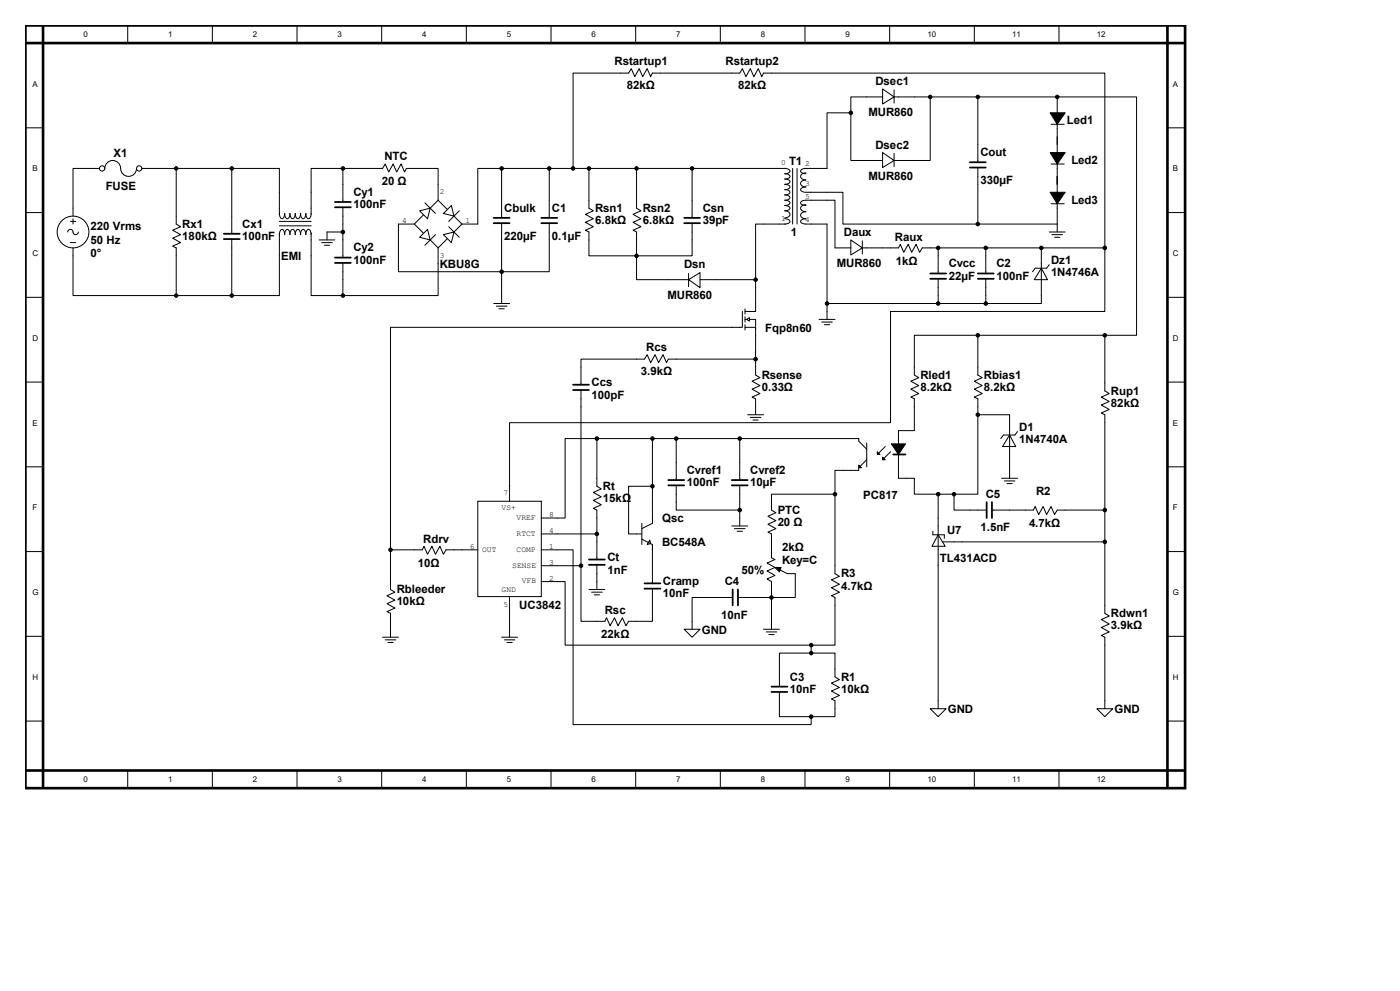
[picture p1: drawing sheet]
<svg xmlns="http://www.w3.org/2000/svg" width="420mm" height="297mm" viewBox="0 0 420 297" stroke-linecap="round" stroke-linejoin="round" font-family="sans-serif">
<path d="M7.6 7.6h347.9v228.6h-347.9zM7.6 12.9h347.4M12.9 7.6v228.1M350.2 7.6v228.1M7.6 230.9h347.4" fill="none" stroke="#000" stroke-width=".79"/>
<g fill="none" stroke="#000" stroke-width=".3">
<path d="M38.3 7.6v5.3M63.7 7.6v5.3M89.1 7.6v5.3M114.5 7.6v5.3M139.9 7.6v5.3M165.3 7.6v5.3M190.7 7.6v5.3M216.1 7.6v5.3M241.5 7.6v5.3M266.9 7.6v5.3M292.3 7.6v5.3M317.7 7.6v5.3"/>
<path d="M7.6 38.3h5.3M350.2 38.3h5.3M7.6 63.7h5.3M21.1 66.4h1.6M21.1 72.7h1.6M21.9 62.4v2.4M21.9 65.6v1.6M21.9 74.3v2.4M23.5 69.5a.85 .85 0 0 1-1 .8 .85 .85 0 0 1-.7-1.1 .79 .79 0 0 0-.8-.4 .79 .79 0 0 0-.7 .7M124.3 67.2l7.1-7.2 7.2 7.2-7.2 7.1zM127.5 60.8l3.1 3.2M130.6 70.3l-3.1 3.2"/>
<path d="M134.6 67.9l3.2 3.2M137.8 63.2l-3.2 3.2M350.2 63.7h5.3M7.6 89.1h5.3M148.1 91h4.8M148.9 91.8h3.2M149.7 92.6h1.6M150.5 88.6v2.4M350.2 89.1h5.3M7.6 114.5h5.3M350.2 114.5h5.3M7.6 139.9h5.3"/>
<path d="M350.2 139.9h5.3M7.6 165.3h5.3M350.2 165.3h5.3M7.6 190.7h5.3M350.2 190.7h5.3M7.6 216.1h5.3M350.2 216.1h5.3M38.3 230.9v5.3M63.7 230.9v5.3M89.1 230.9v5.3M114.5 230.9v5.3M139.9 230.9v5.3"/>
<path d="M165.3 230.9v5.3M190.7 230.9v5.3M216.1 230.9v5.3M241.5 230.9v5.3M266.9 230.9v5.3M292.3 230.9v5.3M317.7 230.9v5.3"/>
<circle cx="21.9" cy="69.5" r="4.8"/>
</g>
<g fill="#fff" stroke="#000" stroke-width=".3">
<path d="M125.9 63.2l3.2-.8-.8 3.2z"/>
<path d="M125.9 71.1l2.4-2.4 .8 3.2z"/>
<path d="M133 70.3l3.2-.8-.8 3.2z" fill-rule="evenodd"/>
<path d="M133 64l2.4-2.4 .8 3.2z" fill-rule="evenodd"/>
</g>
<g fill="none" stroke="#000" stroke-width=".3">
<path d="M131.4 55.2v4.8M229.1 50.5h6.6M235.4 50.5h.5a.8 .8 0 0 1 1.1 .8 .8 .8 0 0 1-1.1 .7l-.5 .1h.5a.8 .8 0 0 1 1.1 .8 .8 .8 0 0 1-1.1 .7l-.5 .1h.5a.8 .8 0 0 1 1.1 .8 .8 .8 0 0 1-1.1 .7h-.5l.5 .1a.8 .8 0 0 1 1.1 .7 .8 .8 0 0 1-1.1 .8h-.5l.5 .1a.8 .8 0 0 1 1.1 .7 .8 .8 0 0 1-1.1 .8h-.5l.5 .1a.8 .8 0 0 1 1.1 .7 .8 .8 0 0 1-1.1 .8h-.5h.5a.8 .8 0 0 1 1.1 .8 .8 .8 0 0 1-1.1 .8h-.5h.5a.8 .8 0 0 1 1.1 .8 .8 .8 0 0 1-1.1 .7l-.5 .1h.5a1.01 1.01 0 0 1 1.1 1 1.01 1.01 0 0 1-1.1 1l-.5 .1M237.8 50.5v16.7M239.1 50.5v16.7M241.2 50.5h6.9M241.8 50.5h-.5a.8 .8 0 0 0-1.1 .8 .8 .8 0 0 0 1.1 .7l.5 .1M241.8 51.8l-.5 .1a1.01 1.01 0 0 0-1.1 1 1.01 1.01 0 0 0 1.1 1h.5l-.5 .1a1.01 1.01 0 0 0-1.1 1 1.01 1.01 0 0 0 1.1 1h.5l-.5 .1a.8 .8 0 0 0-1.1 .7 .8 .8 0 0 0 1.1 .8h6.8M119.5 67.2h4.8M131.4 74.3v4.8M138.6 67.2h4.7M150.5 60v5.3"/>
<path d="M150.5 66.9v5M176.7 60v2.4l1.3 .8-2.4 1 2.4 1.4-2.4 1 2.4 1.3-2.4 1.1 1.1 .5v2.4M207.6 60v5.3M207.6 66.9v5M229.1 67.2h6.6M235.4 65.6h.5a.8 .8 0 0 1 1.1 .8 .8 .8 0 0 1-1.1 .7l-.5 .1M241.8 61.3l-.5 .1a1.01 1.01 0 0 0-1.1 1 1.01 1.01 0 0 0 1.1 1h.5l-.5 .1a1.01 1.01 0 0 0-1.1 1 1.01 1.01 0 0 0 1.1 1l.5 .1h-.5a.8 .8 0 0 0-1.1 .8 .8 .8 0 0 0 1.1 .7l6.8 .1M248.1 60h-6.8a.8 .8 0 0 0-1.1 .8 .8 .8 0 0 0 1.1 .8h.5M206.6 82v3.9M206.6 83.8h3.4"/>
</g>
<path d="M148.1 65.3h4.8M148.1 66.9h4.8M205.2 65.3h4.8M205.2 66.9h4.8" fill="none" stroke="#000" stroke-width=".53"/>
<path d="M206.6 83.8l3.4-2.1v4.5z" fill="#fff" stroke="#000" stroke-width=".3"/>
<path d="M264.8 48.1h3.4M268.2 46v4M200.5 83.8h6.3M210 83.8h4.8" fill="none" stroke="#000" stroke-width=".3"/>
<path d="M264.8 45.7l3.4 2.4-3.4 2.1z" fill="#fff" stroke="#000" stroke-width=".3"/>
<path d="M260 48.1h4.8M267.9 48.1h6.4M293.3 43.3v5.3M293.3 50.2v5M255.2 74.3h3.5M258.7 72.2v3.9" fill="none" stroke="#000" stroke-width=".3"/>
<path d="M291 48.6h4.7M291 50.2h4.7" fill="none" stroke="#000" stroke-width=".53"/>
<path d="M255.2 71.9l3.5 2.4-3.5 2.1z" fill="#fff" stroke="#000" stroke-width=".3"/>
<path d="M248.1 60h2.4v14.3h4.7M258.4 74.3h11.1l.6-1.1 1 2.4 1.3-2.4 1.1 2.4 1.3-2.4 1.1 2.4 .8-1.3h2.4M281.4 76.7v5.3M222.7 93.3v4.8h-.8M223.5 95.7h3.2v2.9M223.5 98.1h3.2v2.4M226.7 91v2.3h-3.2M245.7 95.7h4.8M246.5 96.5h3.2M247.3 97.3h1.6M248.1 93.3v2.4M281.4 83.6v5" fill="none" stroke="#000" stroke-width=".3"/>
<path d="M279.1 82h4.7M279.1 83.6h4.7" fill="none" stroke="#000" stroke-width=".53"/>
<path d="M224 95.7l.8-.5v1.1z" fill="#fff" stroke="#000" stroke-width=".3"/>
<path d="M219.5 98.1h2.4M223.5 92.6v1.5M223.5 94.9v1.6M223.5 97.3v1.6M226.7 86.2v4.8M226.7 100.5v4.8M274.3 110v2.4l1.3 .8-2.4 1 2.4 1.4-2.4 1 2.4 1.4-2.4 1 1.1 .5v2.4M331.4 114.8v2.4l1.4 .8-2.4 1 2.4 1.3-2.4 1.1 2.4 1.3-2.4 1.1 1 .5v2.4M331.4 181.5v2.3l1.4 .8-2.4 1.1 2.4 1.3-2.4 1.1 2.4 1.3-2.4 1 1 .6v2.4" fill="none" stroke="#000" stroke-width=".3"/>
<path d="M281.4 160.3l2.2 3.4h-4z" fill="#fff" stroke="#000" stroke-width=".3"/>
<g fill="none" stroke="#000" stroke-width=".3">
<path d="M29.8 50.5h-7.9v11.9M41 50.5a2.44 2.44 0 0 1-2.8 2.3 2.44 2.44 0 0 1-2.1-2.9 2.38 2.38 0 0 0-2.6-1.8 2.38 2.38 0 0 0-2.1 2.4M42.5 50.5h3.2M83.8 57.6v6.6M93.3 57.6v6.6M112.4 50.5h2.4l.8-1.3 1 2.3 1.3-2.3 1.1 2.3 1.3-2.3 1.1 2.3 .5-1h9.5v4.7M83.8 64l.1 .5a.8 .8 0 0 0 .7 1.1 .8 .8 0 0 0 .8-1.1v-.5v.5a.8 .8 0 0 0 .8 1.1 .8 .8 0 0 0 .7-1.1l.1-.5v.5a.8 .8 0 0 0 .8 1.1 .8 .8 0 0 0 .7-1.1l.1-.5v.5a.8 .8 0 0 0 .8 1.1 .8 .8 0 0 0 .7-1.1l.1-.5v.5a.8 .8 0 0 0 .8 1.1 .8 .8 0 0 0 .7-1.1v-.5l.1 .5a.8 .8 0 0 0 .7 1.1 .8 .8 0 0 0 .8-1.1v-.5M83.8 70.3l.1-.5a.8 .8 0 0 1 .7-1.1 .8 .8 0 0 1 .8 1.1v.5v-.5a.8 .8 0 0 1 .8-1.1 .8 .8 0 0 1 .7 1.1l.1 .5v-.5a.8 .8 0 0 1 .8-1.1 .8 .8 0 0 1 .7 1.1l.1 .5v-.5a.8 .8 0 0 1 .8-1.1 .8 .8 0 0 1 .7 1.1l.1 .5v-.5a.8 .8 0 0 1 .8-1.1 .8 .8 0 0 1 .7 1.1v.5l.1-.5a.8 .8 0 0 1 .7-1.1 .8 .8 0 0 1 .8 1.1v.5M83.8 66.4h9.5M83.8 67.7h9.5M83.8 70.1v6.6M93.3 69.8v6.9"/>
<path d="M226.7 110v2.4l1.3 .8-2.4 1 2.4 1.4-2.4 1 2.4 1.4-2.4 1 1.1 .5v4.8M224.3 124.3h4.8M225.1 125.1h3.2M225.9 125.9h1.6M252.9 131.4h4.7v.8l2.4 2.4M260 137.8l-2.4 2.4v.8h-4.7M260 132.8v7.1M265.6 133.8l-2.4 2.4M267.2 135.4l-2.4 2.4M274.3 121.9v7.2h-4.8v14.3h4.8M143.3 150.2h19.1v28.6h-19.1zM152.9 145.5v4.7"/>
<path d="M162.4 155.3h7.1v-23.9h9.6v14.3l1.3 .8-2.4 1.1 2.4 1.3-2.4 1.1 2.4 1.3-2.4 1 1.1 .6v14.8M192.5 156.8v6.4M195.7 155.3v1.5l-3.2 1.6M279.9 159.2v1.1h3.4v1M281.4 155.3v14.2M124.3 164.8h2.4l.5-1.1 1.1 2.4 1.3-2.4 1 2.4 1.4-2.4 1 2.4 .8-1.3h9.5M152.9 179.1v11.9M162.4 164.8h9.5v52.4h71.4v-2.4M162.4 160h16.7M162.4 169.5h4.7M162.4 174.3h4.7M176.7 176.7h4.7"/>
<path d="M177.5 177.5h3.1M178.3 178.3h1.5M179.1 169.3v7.4M191 160h1.5M195.7 163.2v1.6M231.4 164.8v2.4l1.1 .5-2.4 1.1 2.4 1.3-2.4 1 2.4 1.4-2.4 1 1.3 .8v2.4M232.5 170.1l3.7 1.8h2.4M282.8 162.4h5.8M150.5 191h4.7M151.3 191.8h3.2M152.1 192.6h1.6M229.1 188.6h4.7"/>
<path d="M229.8 189.4h3.2M230.6 190.2h1.6M231.4 186.2v2.4M233.8 205.8v-10.1h16.7v7.2l1.3 .8-2.4 1 2.4 1.4-2.4 1 2.4 1.3-2.4 1.1 1.1 .5v4.8h-7.2M233.8 207.4v7.4h9.5"/>
<circle cx="30.6" cy="50.5" r=".79"/>
<circle cx="41.7" cy="50.5" r=".79"/>
</g>
<g fill="#000" stroke="#000" stroke-width=".3">
<path d="M232.5 170.1h1.8l-.5 1.3z"/>
<path d="M257.6 139.4l.8 .8h-.8z" fill-rule="evenodd"/>
<path d="M263.2 135.4l.8 .8h-.8z" fill-rule="evenodd"/>
<path d="M264.8 137l.8 .8h-.8z" fill-rule="evenodd"/>
<path d="M267.4 133h4.3l-2.2 3.2z" fill-rule="evenodd"/>
<circle cx="179.1" cy="131.4" r=".53"/>
<circle cx="179.1" cy="160" r=".53"/>
<circle cx="243.3" cy="195.7" r=".53"/>
<circle cx="243.3" cy="214.8" r=".53"/>
</g>
<path d="M267.9 136.2h3.8M176.7 167.7h4.7M176.7 169.3h4.7M231.4 205.8h4.8M231.4 207.4h4.8" fill="none" stroke="#000" stroke-width=".53"/>
<path d="M194.9 161.9l.3 1-1.1 .3z" fill="#fff" stroke="#000" stroke-width=".3"/>
<g fill="none" stroke="#000" stroke-width=".3">
<path d="M264.8 29.1h3.4M268.2 26.9v4M45.7 50.5h23.8M52.9 50.5v16.7l1.3 .7-2.4 1.1 2.4 1.3-2.4 1.1 2.4 1.3-2.4 1.1 1.1 .5v14.3M69.5 50.5h14.3v7.1M69.5 50.5v19.6M102.9 50.5h-9.6v7.1M102.9 50.5v10M102.9 50.5h9.5M150.5 50.5h-7.2v16.7M150.5 50.5h14.3v14.8M150.5 50.5v9.5"/>
<path d="M191 50.5v11.9l1.3 .8-2.4 1 2.4 1.4-2.4 1 2.4 1.3-2.4 1.1 1.1 .5v7.2M207.6 50.5v9.5M229.1 50.5h-52.4v9.5M315.3 49.2h4M317.2 41v14.2M21.9 76.7v11.9h31M69.5 71.6v17M83.8 76.7v11.9h-14.3M93.3 76.7v11.9h9.6M95.7 71.9h4.8M96.5 72.7h3.2M97.3 73.5h1.6"/>
<path d="M102.9 62.1v15.1M102.9 78.8v9.8M102.9 69.5h-4.8v2.4M131.4 79.1v9.5h-28.5M150.5 71.9v16.7M164.8 66.9v14.5h-45.3v-14.2M176.7 71.9v4.8h14.3M191 76.7v7.1h9.5M207.6 71.9v4.8h-16.6M229.1 67.2h-2.4v16.6M52.9 88.6h16.6M214.8 83.8h11.9"/>
<path d="M219.5 98.1h-102.4v66.7M226.7 83.8v2.4M179.1 131.4h16.6M221.9 138.6v5.3M195.7 150.5v4.8M219.5 157.6h4.8M220.3 158.4h3.2M221.1 159.2h1.6M221.9 145.5v5M221.9 155.3v2.3M117.1 164.8v11.9l1.4 .8-2.4 1 2.4 1.4-2.4 1 2.4 1.3-2.4 1.1 1 .5v7.2M117.1 164.8h7.2"/>
<path d="M188.6 160h2.4M192.5 161.6l3.2 1.6v6.3M114.8 191h4.7M115.6 191.8h3.1M116.4 192.6h1.5"/>
</g>
<g fill="#000" stroke="#000" stroke-width=".3">
<path d="M315 45.7h4.5l-2.3 3.5z"/>
<circle cx="52.9" cy="50.5" r=".53"/>
<circle cx="69.5" cy="50.5" r=".53"/>
<circle cx="102.9" cy="50.5" r=".53"/>
<circle cx="150.5" cy="50.5" r=".53"/>
<circle cx="164.8" cy="50.5" r=".53"/>
<circle cx="176.7" cy="50.5" r=".53"/>
<circle cx="191" cy="50.5" r=".53"/>
<circle cx="207.6" cy="50.5" r=".53"/>
<circle cx="102.9" cy="69.5" r=".53"/>
<circle cx="191" cy="76.7" r=".53"/>
<circle cx="52.9" cy="88.6" r=".53"/>
<circle cx="69.5" cy="88.6" r=".53"/>
<circle cx="102.9" cy="88.6" r=".53"/>
<circle cx="150.5" cy="81.4" r=".53"/>
<circle cx="226.7" cy="83.8" r=".53"/>
<circle cx="195.7" cy="131.4" r=".53"/>
<circle cx="117.1" cy="164.8" r=".53"/>
</g>
<path d="M67.1 70.1h4.8M67.1 71.6h4.8M100.5 60.5h4.7M100.5 62.1h4.7M100.5 77.2h4.7M100.5 78.8h4.7M162.4 65.3h4.7M162.4 66.9h4.7M219.5 143.9h4.8M219.5 145.5h4.8" fill="none" stroke="#000" stroke-width=".53"/>
<path d="M264.8 26.7l3.4 2.4-3.4 2.1z" fill="#fff" stroke="#000" stroke-width=".3"/>
<path d="M260 29.1h4.8M267.9 29.1h6.4M315.3 37.3h4M317.2 29.1v14.2M317.2 52.9v14.3M248.1 67.2v26.1M279.1 74.3h33.3M281.4 74.3v2.4M295.7 74.3v7.7M315.3 61.1h4M281.4 88.6v2.4h-33.3M295.7 83.6v5" fill="none" stroke="#000" stroke-width=".3"/>
<g fill="#000" stroke="#000" stroke-width=".3">
<path d="M315 33.8h4.5l-2.3 3.5zM315 57.6h4.5l-2.3 3.5z"/>
<circle cx="281.4" cy="74.3" r=".53"/>
<circle cx="295.7" cy="74.3" r=".53"/>
<circle cx="312.4" cy="74.3" r=".53"/>
<circle cx="248.1" cy="91" r=".53"/>
<circle cx="281.4" cy="91" r=".53"/>
</g>
<path d="M293.3 82h4.8M293.3 83.6h4.8" fill="none" stroke="#000" stroke-width=".53"/>
<path d="M312.4 80.4l1.8 3.4h-3.9z" fill="#fff" stroke="#000" stroke-width=".3"/>
<g fill="none" stroke="#000" stroke-width=".3">
<path d="M164.8 50.5h11.9M171.9 50.5v-28.6h16.7l.8-1.3 1 2.4 1.4-2.4 1 2.4 1.3-2.4 1.1 2.4 .5-1.1h26.2l.8-1.3 1.1 2.4 1.3-2.4 1 2.4 1.4-2.4 1 2.4 .6-1.1h102.3v52.4M312.4 74.3h.1M312.4 74.3v16.7h-16.7M312.4 74.3h19M314.8 79.3l-.8 1.1h-3.5l-.8 1M331.4 74.3v19h-64.2v33.4h-114.3v19M281.4 91h14.3M295.7 88.6v2.4M174.3 116.9v52.6M226.7 107.6h-26.2l-.5 1.1-1.1-2.4-1.3 2.4-1.1-2.4-1.3 2.4-1.1-2.4-.8 1.3h-19v7.7M226.7 105.3v4.7"/>
<path d="M293.3 110v2.4l1.4 .8-2.4 1 2.4 1.4-2.4 1 2.4 1.4-2.4 1 1 .5v2.4M202.9 131.4v12.5M221.9 131.4v7.2M252.9 131.4h-57.2v19.1M195.7 145.7h-7.1v14.3M202.9 145.5v7.4h19M221.9 150.5v4.8M250.5 148.1v23.8l1.3 .8-2.4 1.1 2.4 1.3-2.4 1.1 2.4 1.3-2.4 1 1.1 .6v14.3h-7.2M250.5 148.1h-19.1v4.8l1.4 .8-2.4 1 2.4 1.4-2.4 1 2.4 1.3-2.4 1.1 1 .5v4.8M252.9 141h-2.4v7.1M167.1 174.3h2.4v19.1h73.8M167.1 169.5h7.2"/>
<path d="M174.3 169.5v16.7h7.1l.6-1 1 2.3 1.3-2.3 1.1 2.3 1.3-2.3 1.1 2.3 .8-1.3h7.1v-9.8M195.7 169.5v5.3M219.8 179.1h-12.2v9.5M231.4 176.7v9.5M238.6 171.9v7.2h-17.2M205.2 188.6h4.8l-2.4 2.4zM243.3 193.4v2.3"/>
</g>
<g fill="#000" stroke="#000" stroke-width=".3">
<circle cx="171.9" cy="50.5" r=".53"/>
<circle cx="331.4" cy="74.3" r=".53"/>
<circle cx="295.7" cy="91" r=".53"/>
<circle cx="226.7" cy="107.6" r=".53"/>
<circle cx="202.9" cy="131.4" r=".53"/>
<circle cx="221.9" cy="131.4" r=".53"/>
<circle cx="195.7" cy="145.7" r=".53"/>
<circle cx="221.9" cy="152.9" r=".53"/>
<circle cx="250.5" cy="148.1" r=".53"/>
<circle cx="174.3" cy="169.5" r=".53"/>
<circle cx="231.4" cy="179.1" r=".53"/>
<circle cx="243.3" cy="193.4" r=".53"/>
</g>
<path d="M171.9 115.3h4.8M171.9 116.9h4.8M200.5 143.9h4.7M200.5 145.5h4.7M193.3 174.8h4.8M193.3 176.4h4.8M219.8 176.7v4.8M221.4 176.7v4.8" fill="none" stroke="#000" stroke-width=".53"/>
<path d="M302.9 130.4l1.8 3.4h-3.9z" fill="#fff" stroke="#000" stroke-width=".3"/>
<g fill="none" stroke="#000" stroke-width=".3">
<path d="M255.2 33.8h-7.1v16.7M255.2 33.8v14.3h4.8M260 29.1h-4.8v4.7M274.3 29.1h42.9M279.1 29.1v19h-4.8M293.3 29.1v14.2M317.2 29.1h.1M317.2 29.1h23.8v71.4h-9.6M248.1 57.6h4.8v9.6h40.4M293.3 55.2v12M293.3 67.2h23.9v2.3M314.8 69.5h4.7"/>
<path d="M315.6 70.3h3.1M316.4 71.1h1.5M293.3 100.5h-19v9.5M293.3 100.5v9.5M293.3 100.5h38.1M331.4 100.5v14.3M293.3 124.3v23.8h-7.1M293.3 124.3h9.6v19.1M293.3 121.9v2.4M305.2 129.3l-.7 1.1h-3.5l-.8 1M331.4 126.7v54.8M274.3 143.4v4.7h7.1"/>
<path d="M281.4 148.1v7.2M281.4 148.1h4.8M286.2 148.1v4.8h9.8M297.6 152.9h12.4l.5-1.1 1.1 2.4 1.3-2.4 1.1 2.4 1.3-2.4 1.1 2.4 .8-1.3h14.2M300.5 143.4h4.7M301.3 144.1h3.2M302.1 144.9h1.6M281.4 169.5v42.9M288.6 162.4h42.8M331.4 193.4v19M279.1 212.4h4.7l-2.4 2.4zM329.1 212.4h4.7l-2.4 2.4z"/>
</g>
<g fill="#000" stroke="#000" stroke-width=".3">
<circle cx="255.2" cy="33.8" r=".53"/>
<circle cx="279.1" cy="29.1" r=".53"/>
<circle cx="293.3" cy="29.1" r=".53"/>
<circle cx="317.2" cy="29.1" r=".53"/>
<circle cx="293.3" cy="67.2" r=".53"/>
<circle cx="293.3" cy="100.5" r=".53"/>
<circle cx="331.4" cy="100.5" r=".53"/>
<circle cx="293.3" cy="124.3" r=".53"/>
<circle cx="281.4" cy="148.1" r=".53"/>
<circle cx="286.2" cy="148.1" r=".53"/>
<circle cx="331.4" cy="152.9" r=".53"/>
<circle cx="331.4" cy="162.4" r=".53"/>
</g>
<path d="M296 150.5v4.8M297.6 150.5v4.8" fill="none" stroke="#000" stroke-width=".53"/>
<g font-size="3.4">
<text x="184.4" y="19.5">Rstartup1</text>
<text x="217.7" y="19.5">Rstartup2</text>
<text x="188" y="26.7">82kΩ</text>
<text x="221.4" y="26.7">82kΩ</text>
<text x="262.6" y="25.6">Dsec1</text>
<text x="260.5" y="34.9">MUR860</text>
<text x="320.1" y="37.3">Led1</text>
<text x="34.1" y="47">X1</text>
<text x="262.6" y="44.7">Dsec2</text>
<text x="294.1" y="46.8">Cout</text>
<text x="115.3" y="48.1">NTC</text>
<text x="236.7" y="49.4">T1</text>
<text x="260.5" y="53.9">MUR860</text>
<text x="321.4" y="49.1">Led2</text>
<text x="31.7" y="56.9">FUSE</text>
<text x="106" y="58.7">Cy1</text>
<text x="114.5" y="55.5">20 Ω</text>
<text x="294.1" y="55.2">330µF</text>
<text x="106" y="62.4">100nF</text>
<text x="151.3" y="63.5">Cbulk</text>
<text x="165.6" y="63.5">C1</text>
<text x="178.5" y="63.5">Rsn1</text>
<text x="192.8" y="63.5">Rsn2</text>
<text x="210.8" y="63.5">Csn</text>
<text x="321.4" y="61.1">Led3</text>
<text x="27.2" y="69">220 Vrms</text>
<text x="54.7" y="68.2">Rx1</text>
<text x="54.7" y="71.9">180kΩ</text>
<text x="72.7" y="68.2">Cx1</text>
<text x="72.7" y="71.9">100nF</text>
<text x="151.3" y="71.9">220µF</text>
<text x="165.6" y="71.9">0.1µF</text>
<text x="178.5" y="67.1">6.8kΩ</text>
<text x="192.8" y="67.1">6.8kΩ</text>
<text x="210.8" y="67.1">39pF</text>
<text x="237.3" y="70.9">1</text>
<text x="253.2" y="70.9">Daux</text>
<text x="27.2" y="73">50 Hz</text>
<text x="27.2" y="77">0°</text>
<text x="106" y="75.4">Cy2</text>
<text x="268.5" y="72.2">Raux</text>
<text x="84.3" y="78">EMI</text>
<text x="106" y="79.1">100nF</text>
<text x="132" y="80.4">KBU8G</text>
<text x="205.2" y="80.4">Dsn</text>
<text x="251" y="80.1">MUR860</text>
<text x="268.7" y="79.3">1kΩ</text>
<text x="284.6" y="80.1">Cvcc</text>
<text x="284.6" y="83.8">22µF</text>
<text x="298.9" y="80.1">C2</text>
<text x="298.9" y="83.8">100nF</text>
<text x="315.3" y="79.1">Dz1</text>
<text x="315.3" y="82.8">1N4746A</text>
<text x="200.2" y="89.7">MUR860</text>
<text x="229.6" y="99.4">Fqp8n60</text>
<text x="193.9" y="105.2">Rcs</text>
<text x="192.3" y="112.4">3.9kΩ</text>
<text x="228.5" y="113.5">Rsense</text>
<text x="276.1" y="113.5">Rled1</text>
<text x="295.2" y="113.5">Rbias1</text>
<text x="177.5" y="115.8">Ccs</text>
<text x="177.5" y="119.5">100pF</text>
<text x="228.5" y="117.2">0.33Ω</text>
<text x="276.1" y="117.2">8.2kΩ</text>
<text x="295.2" y="117.2">8.2kΩ</text>
<text x="333.3" y="118.2">Rup1</text>
<text x="333.3" y="121.9">82kΩ</text>
<text x="305.8" y="129.1">D1</text>
<text x="305.8" y="132.8">1N4740A</text>
<text x="206" y="142">Cvref1</text>
<text x="225.1" y="142">Cvref2</text>
<text x="180.9" y="146.8">Rt</text>
<text x="206" y="145.8">100nF</text>
<text x="225.1" y="145.8">10µF</text>
<text x="259" y="149.4">PC817</text>
<text x="295.7" y="149.2">C5</text>
<text x="310.8" y="148.4">R2</text>
<text x="180.9" y="150.5">15kΩ</text>
<text x="233.3" y="153.9">PTC</text>
<text x="198.6" y="156.6">Qsc</text>
<text x="233.3" y="157.6">20 Ω</text>
<text x="284.1" y="160">U7</text>
<text x="294.1" y="159.2">1.5nF</text>
<text x="308.7" y="157.9">4.7kΩ</text>
<text x="127" y="162.7">Rdrv</text>
<text x="198.6" y="163.7">BC548A</text>
<text x="234.6" y="165.1">2kΩ</text>
<text x="125.3" y="169.8">10Ω</text>
<text x="182.2" y="168.2">Ct</text>
<text x="182.2" y="171.9">1nF</text>
<text x="222.5" y="171.9">50%</text>
<text x="234.6" y="169">Key=C</text>
<text x="252.3" y="173">R3</text>
<text x="282" y="168.5">TL431ACD</text>
<text x="119" y="177.8">Rbleeder</text>
<text x="198.9" y="175.4">Cramp</text>
<text x="198.9" y="179.1">10nF</text>
<text x="217.4" y="175.4">C4</text>
<text x="252.3" y="176.7">4.7kΩ</text>
<text x="119" y="181.4">10kΩ</text>
<text x="155.8" y="182.5">UC3842</text>
<text x="181.4" y="184.1">Rsc</text>
<text x="216.4" y="185.4">10nF</text>
<text x="333.3" y="184.9">Rdwn1</text>
<text x="180.4" y="191.3">22kΩ</text>
<text x="210.5" y="189.9">GND</text>
<text x="333.3" y="188.6">3.9kΩ</text>
<text x="237" y="204">C3</text>
<text x="252.3" y="204">R1</text>
<text x="237" y="207.6">10nF</text>
<text x="252.3" y="207.6">10kΩ</text>
<text x="284.4" y="213.7">GND</text>
<text x="334.3" y="213.7">GND</text>
</g>
<g font-size="2.4">
<text x="25.1" y="11.1">0</text>
<text x="50.5" y="11.1">1</text>
<text x="75.9" y="11.1">2</text>
<text x="101.3" y="11.1">3</text>
<text x="126.7" y="11.1">4</text>
<text x="152.1" y="11.1">5</text>
<text x="177.5" y="11.1">6</text>
<text x="202.9" y="11.1">7</text>
<text x="228.3" y="11.1">8</text>
<text x="253.7" y="11.1">9</text>
<text x="278.3" y="11.1">10</text>
<text x="303.7" y="11.1">11</text>
<text x="329.1" y="11.1">12</text>
<text x="9.7" y="26">A</text>
<text x="351.8" y="26">A</text>
<text x="9.7" y="51.4">B</text>
<text x="234.4" y="49.5">0</text>
<text x="241.5" y="49.7">2</text>
<text x="351.8" y="51.4">B</text>
<text x="132" y="58.2">2</text>
<text x="241.5" y="55.8">3</text>
<text x="241.5" y="59.5">5</text>
<text x="120.6" y="66.9">4</text>
<text x="139.6" y="66.9">1</text>
<text x="234.4" y="66.2">1</text>
<text x="241.5" y="66.4">4</text>
<text x="9.7" y="76.8">C</text>
<text x="132" y="77.3">3</text>
<text x="351.8" y="76.8">C</text>
<text x="9.7" y="102.2">D</text>
<text x="351.8" y="102.2">D</text>
<text x="9.7" y="127.6">E</text>
<text x="351.8" y="127.6">E</text>
<text x="151" y="148.4">7</text>
<text x="9.7" y="153">F</text>
<text x="150.5" y="153">VS+</text>
<text x="155" y="155.8">VREF</text>
<text x="164.8" y="155.1">8</text>
<text x="351.8" y="153">F</text>
<text x="155" y="160.6">RTCT</text>
<text x="164.8" y="159.8">4</text>
<text x="141" y="164.6">6</text>
<text x="144.7" y="165.4">OUT</text>
<text x="155" y="165.4">COMP</text>
<text x="164.8" y="164.6">1</text>
<text x="153.7" y="170.1">SENSE</text>
<text x="164.8" y="169.3">3</text>
<text x="9.7" y="178.4">G</text>
<text x="150.5" y="177.5">GND</text>
<text x="156.5" y="174.9">VFB</text>
<text x="164.8" y="174.1">2</text>
<text x="351.8" y="178.4">G</text>
<text x="151" y="182">5</text>
<text x="9.7" y="203.8">H</text>
<text x="351.8" y="203.8">H</text>
<text x="25.1" y="234.4">0</text>
<text x="50.5" y="234.4">1</text>
<text x="75.9" y="234.4">2</text>
<text x="101.3" y="234.4">3</text>
<text x="126.7" y="234.4">4</text>
<text x="152.1" y="234.4">5</text>
<text x="177.5" y="234.4">6</text>
<text x="202.9" y="234.4">7</text>
<text x="228.3" y="234.4">8</text>
<text x="253.7" y="234.4">9</text>
<text x="278.3" y="234.4">10</text>
<text x="303.7" y="234.4">11</text>
<text x="329.1" y="234.4">12</text>
</g>
</svg>
